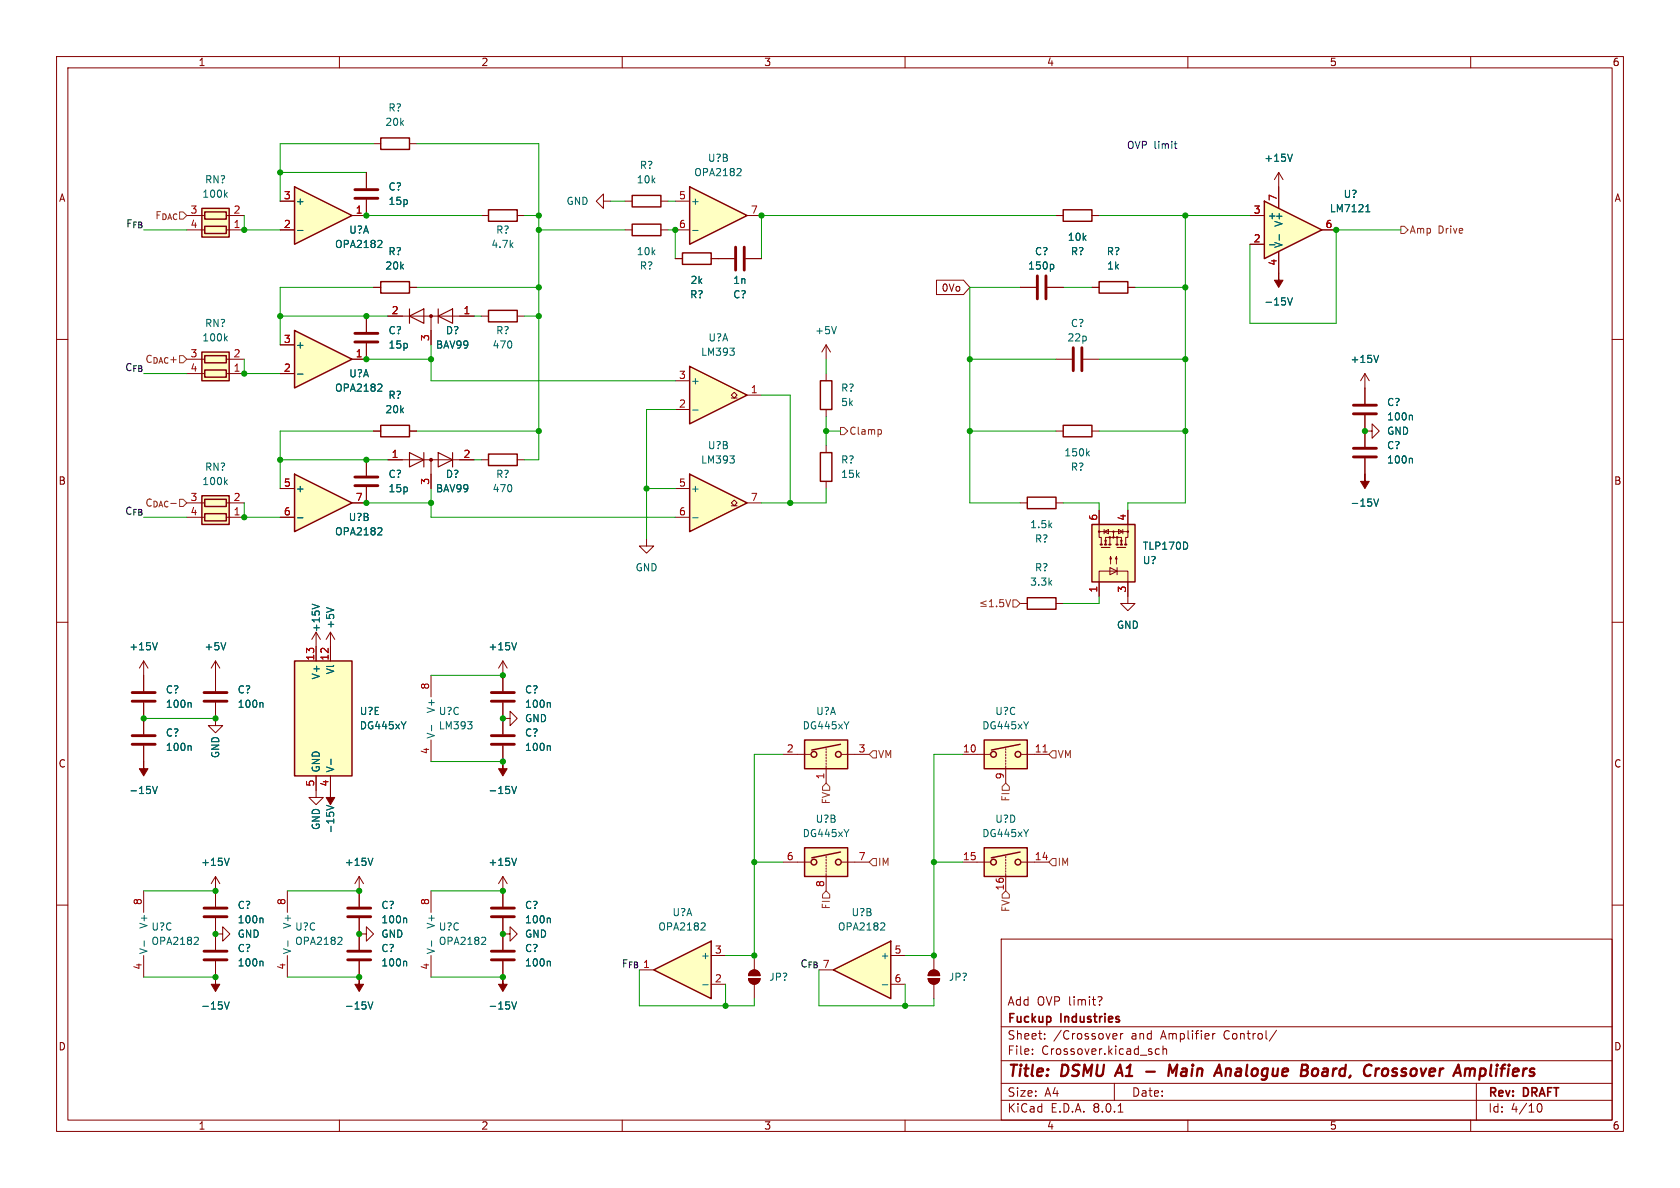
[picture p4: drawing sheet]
<svg xmlns="http://www.w3.org/2000/svg" width="297mm" height="210mm" viewBox="0 0 297 210" stroke-linecap="round" stroke-linejoin="round" font-family="sans-serif">
<g fill="none" stroke="#840000" stroke-width=".18">
<path d="M10 10h277v190h-277zM12 12h273v186h-273zM60 10v2M110 10v2M160 10v2M210 10v2M260 10v2M10 60h2M85.1 55.9h1.3M91.4 55.9h1.3M285 60h2M10 110h2"/>
<path d="M285 110h2M10 160h2M285 160h2M177 166h108v32h-108zM194.2 176.2h.4a.38 .38 0 0 1 .2 .4 .38 .38 0 0 1-.3 .3l-.1 .2M194.4 177.6v.1M60 198v2M110 198v2M160 198v2M177 194.5h108M177 191.5h108M177 187.5h108"/>
<path d="M177 181.5h108M182.5 186.3v.1M182.5 185.5v.1M184.7 183.6v.1M184.7 182.8v.1M197 182.7l.4 .1 .1 .3-.8 .1M197 191.5v3M197.4 183.6l-.4 .1M197.7 196.6h.8M198.1 182.7v1M198.5 182.7l-.3 .1-.1 .2M205 185.5l-.5-.1-.3 .3v.4l.2 .2h.6"/>
<path d="M205.6 185.5l.2-.1 .4 .1v.9M205.6 184.9v1.5M210 198v2M214.4 182.7v1M214.8 182.7l-.3 .1-.1 .2M225.7 182.1l-1.3 2M260 198v2M261 191.5v6.5M271.7 195.7l.2-.5 .2-.1a.8 .8 0 0 1 .5 .7 .8 .8 0 0 1-.5 .8l-.2-.1-.2-.5"/>
</g>
<path d="M198 188.2l-.9 2M202.6 189.4h1.6M206.5 190.2l.3-2 .5 1.4 .8-1.4-.2 2M216.8 188.9l-.2 1.3M217.4 188.9l-.6 .2M232.1 189.1a.52 .52 0 0 1 .5-.2 .52 .52 0 0 1 .4 .4v.5a.55 .55 0 0 1-.6 .4 .55 .55 0 0 1-.5-.4zM243.7 188.9h.1M245.3 189.1a.57 .57 0 0 0-.9 .2v.7a.57 .57 0 0 0 .9-.2M261.6 190.1l.6 .1M261.8 188.9l-.3 2M262.3 188.9l-.6 .1" fill="none" stroke="#840000" stroke-width=".4"/>
<path d="M86.4 54.9h5v2h-5z" fill="none" stroke="#840000" stroke-width=".25"/>
<path d="M142.2 130.8h7.7v5.1h-7.7z" fill="#ffffc2"/>
<g fill="none" stroke="#840000" stroke-width=".25">
<path d="M142.2 130.8h7.7v5.1h-7.7zM148.6 131.6l-5.1 1"/>
<circle cx="143.9" cy="133.4" r=".51"/>
<circle cx="148.2" cy="133.4" r=".51"/>
</g>
<path d="M138.4 133.4h4.9M146 132.3v.3M146 132.8v.3M146 133.4v.2M146 133.9v.2M146 134.4v.2M146 134.9v.2M146 135.4v3M148.8 133.4h4.9" fill="none" stroke="#840000" stroke-width=".18"/>
<path d="M150.1 127.6l-.5 .6" fill="none" stroke="#006464" stroke-width=".18"/>
<path d="M142.2 149.9h7.7v5h-7.7z" fill="#ffffc2"/>
<g fill="none" stroke="#840000" stroke-width=".25">
<path d="M67.3 24.4h5.1v2h-5.1zM86.4 37.1h5v2h-5zM111.8 34.5h5v2.1h-5zM111.8 39.6h5v2.1h-5zM67.3 49.8h5.1v2h-5.1zM67.3 75.2h5.1v2h-5.1zM86.4 80.3h5v2h-5zM142.2 149.9h7.7v5h-7.7zM148.6 150.6l-5.1 1"/>
<circle cx="143.9" cy="152.4" r=".51"/>
<circle cx="148.2" cy="152.4" r=".51"/>
</g>
<g fill="none" stroke="#840000" stroke-width=".18">
<path d="M64.8 30.5v2.8M64.8 35.3v2.8M66 25.4h1.3M72.4 25.4h1.3M85.1 38.1h1.3M91.4 38.1h1.3M106.7 35.6v-1.3l-1.3 1.3 1.3 1.2v-1.2h1.2M110.5 35.6h1.3M116.8 35.6h1.3M64.8 55.9v2.8M66 50.8h1.3M68.6 55.9h15.2"/>
<path d="M72.4 50.8h1.3M76.2 55.9v5.1M110.5 40.6h1.3M116.8 40.6h1.3M64.8 60.7v2.8M66 76.2h1.3M72.4 76.2h1.3M64.8 81.3v2.8M64.8 86.1v2.8M68.6 81.3h15.2M76.2 81.3v5.1M85.1 81.3h1.3"/>
<path d="M91.4 81.3h1.3M114.3 95.3v1.2h1.3l-1.3 1.3-1.3-1.3h1.3M25.4 116.8l-.8 1.3M25.4 116.8v5.4M25.4 116.8l.8 1.3M38.1 116.8l-.8 1.3M38.1 116.8v5.4M38.1 116.8l.8 1.3M25.4 124.2v2.8M38.1 124.2v4.1h1.3l-1.3 1.2-1.3-1.2h1.3M25.4 157.5v3.8M38.1 154.9v5.4"/>
<path d="M38.1 154.9l-.8 1.3M38.1 154.9l.8 1.3M50.8 157.5v3.8M138.4 152.4h4.9M146 151.4v.2M146 151.9v.2M146 152.4v.3M146 152.9v.3M146 153.4v.3M146 153.9v.3M146 154.4v3.1M148.8 152.4h4.9"/>
<path d="M25.4 168.9v3.8M38.1 165.1h1.3v-1.3l1.2 1.3-1.2 1.3v-1.3M38.1 162.3v5.6M38.1 169.9v2.8M50.8 168.9v3.8M164.1 173h2a1.02 1.02 0 0 1-1 1 1.02 1.02 0 0 1-1-1zM164.4 171.8a1.02 1.02 0 0 1 1.1-.3 1.02 1.02 0 0 1 .6 1h-2zM165.1 168.9v2.6M165.1 174v2.5"/>
</g>
<g fill="none" stroke="#006464" stroke-width=".18">
<path d="M27.8 113.6l-.4 1.3M39.9 113.6l-.4 1.3M33.6 124.2l.2 .2v.6M46.3 124.2l.2 .2v.6M40.5 151.7l-.4 1.3M150.1 146.6l-.5 .7M25.5 166.3v1M34.8 165.7l.3 .2-.1 .3-.7 .7h.8M39.7 177.1l.4 1.3 .4-1.3M46.3 162.3l.2 .2v.6M46.3 169.9l.2 .2v.7M50.9 166.3v1"/>
<path d="M60.2 165.7l.3 .2-.1 .3-.7 .7h.8"/>
</g>
<g fill="none" stroke="#840000" stroke-width=".51">
<path d="M62.7 35.1h4.1M62.7 33.5h4.1M62.7 58.9h4.1M62.7 60.5h4.1M62.7 85.9h4.1M62.7 84.3h4.1M23.4 124h4M23.4 122.4h4M36.1 124h4M36.1 122.4h4M36.1 169.7h4M36.1 168.1h4"/>
<path d="M36.1 162.1h4M36.1 160.5h4"/>
</g>
<path d="M72.4 54.6v2.6M72.4 55.9l2.5-1.3v2.6zM77.5 54.6v2.6M77.5 55.9l2.5-1.3v2.6zM72.4 80l2.5 1.3-2.5 1.3zM74.9 80v2.6M77.5 80l2.5 1.3-2.5 1.3zM80 80v2.6" fill="none" stroke="#840000" stroke-width=".2"/>
<g fill="#840000" stroke="#840000" stroke-width=".18">
<path d="M164.1 173h2a1.02 1.02 0 0 1-1 1 1.02 1.02 0 0 1-1-1z"/>
<path d="M164.4 171.8a1.02 1.02 0 0 1 1.1-.3 1.02 1.02 0 0 1 .6 1h-2z"/>
<path d="M38.1 172.7v1.3h.8l-.8 1.3-.8-1.3h.8z"/>
<circle cx="76.2" cy="81.3" r=".25"/>
<circle cx="76.2" cy="55.9" r=".25"/>
</g>
<path d="M223.5 35.6l10.2 5-10.2 5.1z" fill="#ffffc2"/>
<path d="M188 37.1h5v2h-5zM223.5 35.6l10.2 5-10.2 5.1zM145 67.3h2.1v5.1h-2.1zM188 75.2h5v2h-5zM145 80h2.1v5.1h-2.1z" fill="none" stroke="#840000" stroke-width=".25"/>
<g fill="none" stroke="#840000" stroke-width=".18">
<path d="M186.7 38.1h1.3M193 38.1h1.3M221 38.1h2.5M226.1 33v3.8M180.3 50.8h2.8M185.2 50.8h2.8M221 43.2h2.5M226.1 44.5v3.8M233.7 40.6h2.5M146 61v2.5M146 66v1.3M146 72.4v1.3"/>
<path d="M146 78.7v1.3M146 61l-.7 1.2M146 61l.8 1.2M186.7 76.2h1.3M186.7 63.5h2.8M191.5 63.5h2.8M193 76.2h1.3M146 85.1v1.3"/>
</g>
<path d="M241.5 37.4h.7M241.6 36.5l.2-.3v1.2M147.9 57.7l-.5 1.3M186.1 46.7l.2 .3v.3l-.2 .3M224.4 43.3h1M226.2 41.5v1M192.6 79.7l-.5 .5M192.2 80.1l.4 .5" fill="none" stroke="#006464" stroke-width=".18"/>
<path d="M183.4 48.8v4M184.9 48.8v4M189.7 61.5v4M191.3 61.5v4" fill="none" stroke="#840000" stroke-width=".51"/>
<path d="M121.9 83.8l10.2 5.1-10.2 5.1z" fill="#ffffc2"/>
<path d="M121.9 83.8l10.2 5.1-10.2 5.1z" fill="none" stroke="#840000" stroke-width=".25"/>
<path d="M119.4 86.4h2.5M119.4 91.4h2.5M129.3 89.4h.5l-.5-.5 .5-.5 .5 .5-.5 .5h.5M132.1 88.9h2.5" fill="none" stroke="#840000" stroke-width=".18"/>
<path d="M122.4 91.5h1M129 80.6h.8l-.4 .5M129.8 81.2v.5" fill="none" stroke="#006464" stroke-width=".18"/>
<path d="M121.9 64.8l10.2 5.1-10.2 5z" fill="#ffffc2"/>
<path d="M121.9 64.8l10.2 5.1-10.2 5z" fill="none" stroke="#840000" stroke-width=".25"/>
<path d="M119.4 72.4h2.5M119.4 67.3h2.5M129.3 70.4h.5l-.5-.5 .5-.6 .5 .6-.5 .5h.5M132.1 69.9h2.5" fill="none" stroke="#840000" stroke-width=".18"/>
<path d="M122.4 72.5h1M129 61.5h.8l-.4 .5M129.8 62.1v.6" fill="none" stroke="#006464" stroke-width=".18"/>
<path d="M121.9 33l10.2 5.1-10.2 5.1z" fill="#ffffc2"/>
<path d="M121.9 33l10.2 5.1-10.2 5.1zM120.6 44.7h5.1v2h-5.1zM194.3 49.8h5.1v2h-5.1zM181.6 87.9h5.1v2h-5.1zM181.6 105.7h5.1v2h-5.1z" fill="none" stroke="#840000" stroke-width=".25"/>
<g fill="none" stroke="#840000" stroke-width=".18">
<path d="M119.4 35.6h2.5M132.1 38.1h2.5M226.1 30.5l-.8 1.3M226.1 30.5v2.5M226.1 30.5l.7 1.3M119.4 40.6h2.5M119.4 45.7h1.2M125.7 45.7h4.1M131.8 45.7h2.8M193 50.8h1.3M199.4 50.8h1.3M241.3 76.2h1.3v-1.3l1.2 1.3-1.2 1.3v-1.3"/>
<path d="M241.3 66l-.8 1.3M241.3 66v5.4M241.3 73.4v5.6M241.3 66l.8 1.3M180.3 88.9h1.3M186.7 88.9h1.3M241.3 81v2.8M180.3 106.7h1.3M186.7 106.7h1.3M199.4 105.4v1.3h1.3l-1.3 1.3-1.3-1.3h1.3M63.5 154.9l-.8 1.3M63.5 154.9v2.6"/>
<path d="M63.5 154.9l.8 1.3"/>
</g>
<path d="M130.8 29.8l.2 .2v.3l-.8 .8h.8M228.5 27.2l-.4 1.3M122.4 40.7h1M227.6 52.6l.5 1.3 .4-1.3M243.7 62.8l-.4 1.3M249.5 73.4l.2 .2v.6M242.9 88.2l.4 1.3 .4-1.3M249.5 81l.2 .2v.7M65.9 151.7l-.4 1.3" fill="none" stroke="#006464" stroke-width=".18"/>
<path d="M130 43.7v4.1M131.6 43.7v4.1M239.3 73.2h4M239.3 71.6h4M239.3 79.2h4M239.3 80.8h4" fill="none" stroke="#840000" stroke-width=".51"/>
<g fill="#840000" stroke="#840000" stroke-width=".18">
<path d="M226.1 48.3v1.2h.7l-.7 1.3-.8-1.3h.8z"/>
<path d="M241.3 83.8v1.3h.8l-.8 1.3-.8-1.3h.8z"/>
</g>
<path d="M193 92.7h7.7v10.2h-7.7z" fill="#ffffc2"/>
<path d="M193 92.7h7.7v10.2h-7.7z" fill="none" stroke="#840000" stroke-width=".25"/>
<g fill="none" stroke="#840000" stroke-width=".18">
<path d="M194.3 90.2v4.8h.4v1.1M194.3 94h5.1M195.2 94l.8-.4v.8zM195.2 93.6v.8M195.3 95.5h.3l-.1 .5zM196.2 95h-.7v1.1M196.2 96.1v-1.1h1.3v1.1M196.3 98.4l-.1 .4h.3l-.2-.4v1.3M196.8 94v1M197.4 98.4l-.2 .4h.3l-.1-.4v1.3M197.5 95h.7v1.1M197.7 93.6l.8 .4-.8 .4z"/>
<path d="M198.1 95.5h.3l-.2 .5zM198.5 93.6v.8M199.4 90.2v4.8h-.4v1.1M194.3 105.4v-4.4h5.1v4.4M196.2 100.3l1.3 .7-1.3 .6zM197.5 100.3v1.3"/>
<circle cx="194.3" cy="94" r=".13"/>
<circle cx="196.2" cy="95" r=".13"/>
<circle cx="196.8" cy="95" r=".13"/>
<circle cx="196.8" cy="94" r=".13"/>
<circle cx="197.5" cy="95" r=".13"/>
<circle cx="199.4" cy="94" r=".13"/>
</g>
<path d="M194.7 96.8h1.5M197.5 96.8h1.5" fill="none" stroke="#840000" stroke-width=".2"/>
<path d="M194.6 96.3h.2M195.3 96.3h.3M196.1 96.3h.2M197.4 96.3h.2M198.1 96.3h.3M198.9 96.3h.2" fill="none" stroke="#840000" stroke-width=".36"/>
<path d="M209.9 96.1v.7" fill="none" stroke="#006464" stroke-width=".18"/>
<path d="M174 130.8h7.6v5.1h-7.6z" fill="#ffffc2"/>
<g fill="none" stroke="#840000" stroke-width=".25">
<path d="M174 130.8h7.6v5.1h-7.6zM180.3 131.6l-5 1"/>
<circle cx="175.6" cy="133.4" r=".51"/>
<circle cx="180" cy="133.4" r=".51"/>
</g>
<path d="M170.2 133.4h4.8M177.8 132.3v.3M177.8 132.8v.3M177.8 133.4v.2M177.8 133.9v.2M177.8 134.4v.2M177.8 134.9v.2M177.8 135.4v3M180.6 133.4h4.8" fill="none" stroke="#840000" stroke-width=".18"/>
<path d="M184.4 132.9h.7" fill="none" stroke="#a90000" stroke-width=".18"/>
<path d="M181.8 127.6l-.4 .6" fill="none" stroke="#006464" stroke-width=".18"/>
<path d="M147.3 171.5l10.2-5.1v10.1z" fill="#ffffc2"/>
<path d="M147.3 171.5l10.2-5.1v10.1z" fill="none" stroke="#840000" stroke-width=".25"/>
<path d="M132.3 173h2.1a1.02 1.02 0 0 1-1.1 1 1.02 1.02 0 0 1-1-1zM132.6 171.8a1.02 1.02 0 0 1 1.1-.3 1.02 1.02 0 0 1 .7 1h-2.1zM133.3 168.9v2.6M133.3 174v2.5M157.5 168.9h2.5M157.5 174h2.5" fill="none" stroke="#840000" stroke-width=".18"/>
<path d="M156 174.1h1M156.2 163.1l.2 .3v.3l-.8 .7h.8" fill="none" stroke="#006464" stroke-width=".18"/>
<g fill="#840000" stroke="#840000" stroke-width=".18">
<path d="M132.3 173h2.1a1.02 1.02 0 0 1-1.1 1 1.02 1.02 0 0 1-1-1z"/>
<path d="M132.6 171.8a1.02 1.02 0 0 1 1.1-.3 1.02 1.02 0 0 1 .7 1h-2.1z"/>
</g>
<path d="M174 149.9h7.6v5h-7.6z" fill="#ffffc2"/>
<g fill="none" stroke="#840000" stroke-width=".25">
<path d="M174 149.9h7.6v5h-7.6zM180.3 150.6l-5 1"/>
<circle cx="175.6" cy="152.4" r=".51"/>
<circle cx="180" cy="152.4" r=".51"/>
</g>
<path d="M63.5 157.5v2.8M170.2 152.4h4.8M177.8 151.4v.2M177.8 151.9v.2M177.8 152.4v.3M177.8 152.9v.3M177.8 153.4v.3M177.8 153.9v.3M177.8 154.4v3.1M180.6 152.4h4.8M63.5 162.3v2.8" fill="none" stroke="#840000" stroke-width=".18"/>
<path d="M181.8 146.6l-.4 .7M71.7 162.3l.2 .2v.6" fill="none" stroke="#006464" stroke-width=".18"/>
<path d="M61.5 162.1h4M61.5 160.5h4" fill="none" stroke="#840000" stroke-width=".51"/>
<path d="M35.7 62.2h4.8v5.1h-4.8z" fill="#ffffc2"/>
<path d="M35.7 62.2h4.8v5.1h-4.8zM36.2 65.4h3.8v1.3h-3.8zM36.2 62.9h3.8v1.2h-3.8z" fill="none" stroke="#840000" stroke-width=".25"/>
<path d="M33 66h3.2M33 63.5h3.2M40 66h3.2M40 63.5h3.2" fill="none" stroke="#840000" stroke-width=".18"/>
<path d="M39.8 59.8l.4 .5M40.2 59.4l-.5 .5" fill="none" stroke="#006464" stroke-width=".18"/>
<path d="M35.7 87.6h4.8v5.1h-4.8z" fill="#ffffc2"/>
<path d="M35.7 87.6h4.8v5.1h-4.8zM36.2 90.8h3.8v1.3h-3.8zM36.2 88.3h3.8v1.2h-3.8z" fill="none" stroke="#840000" stroke-width=".25"/>
<path d="M33 91.4h3.2M33 88.9h3.2M40 91.4h3.2M40 88.9h3.2" fill="none" stroke="#840000" stroke-width=".18"/>
<path d="M39.8 85.2l.4 .5M40.2 84.8l-.5 .5" fill="none" stroke="#006464" stroke-width=".18"/>
<path d="M52.1 83.8l10.1 5.1-10.1 5.1z" fill="#ffffc2"/>
<path d="M52.1 83.8l10.1 5.1-10.1 5.1z" fill="none" stroke="#840000" stroke-width=".25"/>
<path d="M49.5 86.4h2.6M49.5 91.4h2.6M62.2 88.9h2.6" fill="none" stroke="#840000" stroke-width=".18"/>
<path d="M52.6 91.5h1M67.3 93.3l.2 .2v.3l-.8 .8h.8" fill="none" stroke="#006464" stroke-width=".18"/>
<path d="M52.1 58.4l10.1 5.1-10.1 5.1z" fill="#ffffc2"/>
<path d="M52.1 58.4l10.1 5.1-10.1 5.1z" fill="none" stroke="#840000" stroke-width=".25"/>
<path d="M49.5 66h2.6M49.5 61h2.6M62.2 63.5h2.6" fill="none" stroke="#840000" stroke-width=".18"/>
<path d="M52.6 66.1h1M67.3 67.9l.2 .2v.3l-.8 .8h.8" fill="none" stroke="#006464" stroke-width=".18"/>
<path d="M115.6 171.5l10.1-5.1v10.1z" fill="#ffffc2"/>
<path d="M115.6 171.5l10.1-5.1v10.1z" fill="none" stroke="#840000" stroke-width=".25"/>
<g fill="none" stroke="#840000" stroke-width=".18">
<path d="M76.2 119.4v3.8M88.9 119.4v2.8M76.2 130.8v3.8M88.9 127h1.3v-1.3l1.2 1.3-1.2 1.3v-1.3M88.9 124.2v5.6M88.9 131.8v2.8M88.9 154.9v5.4M88.9 154.9l-.8 1.3M88.9 154.9l.8 1.3M88.9 165.1h1.3v-1.3l1.2 1.3-1.2 1.3v-1.3M88.9 162.3v5.6M88.9 169.9v2.8"/>
<path d="M125.7 174h2.6M125.7 168.9h2.6"/>
</g>
<path d="M76.3 128.2v1M82.7 127.6h.7l-.4 .5M83.4 128.2v.5M90.5 139l.4 1.3 .4-1.3M97.1 124.2l.2 .2v.6M97.1 131.8l.2 .2v.7M91.3 151.7l-.4 1.3M90.5 177.1l.4 1.3 .4-1.3M97.1 169.9l.2 .2v.7M97.1 162.3l.2 .2v.6M124.2 174.1h1M124.4 163.1l.3 .3-.1 .3-.7 .7h.8" fill="none" stroke="#006464" stroke-width=".18"/>
<path d="M86.9 124h4M86.9 122.4h4M86.9 131.6h4M86.9 130h4M86.9 169.7h4M86.9 168.1h4M86.9 162.1h4M86.9 160.5h4" fill="none" stroke="#840000" stroke-width=".51"/>
<g fill="#840000" stroke="#840000" stroke-width=".18">
<path d="M88.9 172.7v1.3h.8l-.8 1.3-.8-1.3h.8z"/>
<path d="M88.9 134.6v1.3h.8l-.8 1.3-.8-1.3h.8z"/>
</g>
<path d="M35.7 36.8h4.8v5.1h-4.8z" fill="#ffffc2"/>
<path d="M35.7 36.8h4.8v5.1h-4.8zM36.2 37.5h3.8v1.2h-3.8zM36.2 40h3.8v1.3h-3.8z" fill="none" stroke="#840000" stroke-width=".25"/>
<path d="M33 38.1h3.2M40 38.1h3.2M33 40.6h3.2M40 40.6h3.2M88.9 116.8l-.8 1.3M88.9 116.8v2.6M88.9 116.8l.8 1.3M25.4 127v2.8M25.4 131.8v2.8M55.9 139.7v1.3h1.2l-1.2 1.2-1.3-1.2h1.3M63.5 165.1h1.3v-1.3l1.2 1.3-1.2 1.3v-1.3" fill="none" stroke="#840000" stroke-width=".18"/>
<path d="M39.8 34.4l.4 .5M40.2 34l-.5 .5M91.3 113.6l-.4 1.3M27 139l.4 1.3 .4-1.3M33.6 131.8l.2 .2v.7" fill="none" stroke="#006464" stroke-width=".18"/>
<path d="M23.4 131.6h4M23.4 130h4" fill="none" stroke="#840000" stroke-width=".51"/>
<path d="M25.4 134.6v1.3h.8l-.8 1.3-.8-1.3h.8z" fill="#840000" stroke="#840000" stroke-width=".18"/>
<path d="M52.1 116.8h10.1v20.4h-10.1z" fill="#ffffc2"/>
<path d="M52.1 116.8h10.1v20.4h-10.1z" fill="none" stroke="#840000" stroke-width=".25"/>
<path d="M55.9 111.8v5M55.9 111.8l-.8 1.2M55.9 111.8l.7 1.2M58.4 111.8v5M58.4 111.8l-.7 1.2M58.4 111.8l.8 1.2M55.9 137.2v2.5M58.4 137.2v2.5M76.2 157.5v3.8M63.5 165.1v2.8M63.5 169.9v2.8M76.2 168.9v3.8" fill="none" stroke="#840000" stroke-width=".18"/>
<path d="M55.2 106.8l1.3 .4M57.7 107.4l1.3 .4M58.5 134.2v1M71.8 127.6l-.4 .6M57.7 142.4l1.3 .4-1.3 .4M65.1 177.1l.4 1.3 .4-1.3M71.7 169.9l.2 .2v.7M76.3 166.3v1M85.6 165.7l.3 .2-.1 .3-.7 .7h.8" fill="none" stroke="#006464" stroke-width=".18"/>
<path d="M61.5 169.7h4M61.5 168.1h4" fill="none" stroke="#840000" stroke-width=".51"/>
<g fill="#840000" stroke="#840000" stroke-width=".18">
<path d="M58.4 139.7v1.3h.8l-.8 1.2-.7-1.2h.7z"/>
<path d="M63.5 172.7v1.3h.8l-.8 1.3-.8-1.3h.8z"/>
</g>
<path d="M52.1 33l10.1 5.1-10.1 5.1z" fill="#ffffc2"/>
<path d="M52.1 33l10.1 5.1-10.1 5.1z" fill="none" stroke="#840000" stroke-width=".25"/>
<g fill="none" stroke="#840000" stroke-width=".18">
<path d="M49.5 35.6h2.6M64.8 35.3v2.8h-2.6M64.8 30.5v2.8M186.7 38.1h1.3M193 38.1h1.3M221 38.1h2.5M226.1 33v3.8M49.5 40.6h2.6M64.8 55.9v2.8M66 50.8h1.3M68.6 55.9h2.5M72.4 50.8h1.3"/>
<path d="M76.2 58.4v2.6M81.3 55.9h2.5M119.4 45.7h1.2M125.7 45.7h4.1M131.8 45.7h2.8M165.6 49.5h4.7l1.1 1.3-1.1 1.3h-4.7zM180.3 50.8h2.8M185.2 50.8h2.8M193 50.8h1.3M199.4 50.8h1.3M221 43.2h2.5M226.1 44.5v3.8"/>
<path d="M233.7 40.6h2.5M49.5 66h2.6M49.5 61h2.6M64.8 60.7v2.8h-2.6M66 76.2h1.3M72.4 76.2h1.3M241.3 68.6v2.8M241.3 73.4v5.6M49.5 86.4h2.6M49.5 91.4h2.6M64.8 86.1v2.8h-2.6M64.8 81.3v2.8"/>
<path d="M68.6 81.3h2.5M76.2 83.8v2.6M81.3 81.3h2.5M194.3 90.2v2.5M199.4 90.2v2.5M241.3 81v2.8M25.4 119.4v2.8M38.1 119.4v2.8M55.9 114.3v2.5M58.4 114.3v2.5M88.9 119.4v2.8M194.3 102.9v2.5"/>
<path d="M199.4 102.9v2.5M25.4 124.2v5.6M25.4 131.8v2.8M38.1 124.2v2.8M55.9 137.2v2.5M58.4 137.2v2.5M88.9 124.2v5.6M88.9 131.8v2.8M38.1 157.5v2.8M63.5 157.5v2.8M88.9 157.5v2.8M38.1 162.3v5.6"/>
<path d="M38.1 169.9v2.8M63.5 162.3v5.6M63.5 169.9v2.8M88.9 162.3v5.6M88.9 169.9v2.8"/>
</g>
<g fill="none" stroke="#006464" stroke-width=".18">
<path d="M228.5 27.2l-.4 1.3M241.5 37.4h.7M241.6 36.5l.2-.3v1.2M52.6 40.7h1M67.3 42.5l.2 .2v.3l-.8 .8h.8M186.1 46.7l.2 .3v.3l-.2 .3M224.4 43.3h1M226.2 41.5v1M227.6 52.6l.5 1.3 .4-1.3M52.6 66.1h1M67.3 67.9l.2 .2v.3l-.8 .8h.8M243.7 62.8l-.4 1.3"/>
<path d="M249.5 73.4l.2 .2v.6M52.6 91.5h1M67.3 93.3l.2 .2v.3l-.8 .8h.8M209.9 96.1v.7M242.9 88.2l.4 1.3 .4-1.3M249.5 81l.2 .2v.7M27.8 113.6l-.4 1.3M39.9 113.6l-.4 1.3M55.2 106.8l1.3 .4M57.7 107.4l1.3 .4M91.3 113.6l-.4 1.3M27 139l.4 1.3 .4-1.3"/>
<path d="M33.6 131.8l.2 .2v.7M33.6 124.2l.2 .2v.6M46.3 124.2l.2 .2v.6M58.5 134.2v1M71.8 127.6l-.4 .6M90.5 139l.4 1.3 .4-1.3M97.1 131.8l.2 .2v.7M97.1 124.2l.2 .2v.6M40.5 151.7l-.4 1.3M57.7 142.4l1.3 .4-1.3 .4M65.9 151.7l-.4 1.3M91.3 151.7l-.4 1.3"/>
<path d="M39.7 177.1l.4 1.3 .4-1.3M46.3 162.3l.2 .2v.6M46.3 169.9l.2 .2v.7M65.1 177.1l.4 1.3 .4-1.3M71.7 162.3l.2 .2v.6M71.7 169.9l.2 .2v.7M90.5 177.1l.4 1.3 .4-1.3M97.1 162.3l.2 .2v.6M97.1 169.9l.2 .2v.7"/>
</g>
<g fill="none" stroke="#725600" stroke-width=".18">
<path d="M247.6 40h.7l.6 .6-.6 .7h-.7zM148.6 75.6h.6l.7 .6-.7 .6h-.6zM155.6 75.9l.2 .3v.3l-.2 .3M173.4 107.2h1M174.4 106.2l-1 .4 1 .4M174.9 107.3h.7M174.9 106.4l.4-.4v1.3M176.2 107.1v.2M177.4 106h-.6l-.1 .6 .2-.1h.4l.1 .2v.4l-.2 .2-.5-.2M177.8 106l.4 1.3 .5-1.3M179.1 106h.6l.6 .7-.6 .6h-.6zM146 138.4l.7 .7v.6h-1.3v-.6z"/>
<path d="M154.3 132.7h.6v1.3h-.6l-.6-.6zM177.8 138.4l.6 .7v.6h-1.2v-.6zM186.1 132.7h.6v1.3h-.6l-.7-.6zM146 157.5l.7 .6v.7h-1.3v-.7zM154.3 151.8h.6v1.2h-.6l-.6-.6zM177.8 157.5l.6 .6v.7h-1.2v-.7zM186.1 151.8h.6v1.2h-.6l-.7-.6z"/>
</g>
<path d="M207.6 25.4h.5M207.8 25v1.1l.3 .2" fill="none" stroke="#0000c2" stroke-width=".18"/>
<g fill="none" stroke="#009600" stroke-width=".18">
<path d="M43.2 38.1v2.5h6.3M49.5 30.5h15.3M64.8 38.1h20.3M66 25.4h-16.5v10.2M73.7 25.4h21.5v55.9h-2.5M92.7 38.1h2.5M107.9 35.6h2.6M118.1 35.6h1.3M186.7 38.1h-52.1v7.6M194.3 38.1h26.7M209.5 38.1v50.8h-10.1v1.3M25.4 40.6h7.6"/>
<path d="M49.5 55.9h19.1M66 50.8h-16.5v10.2M73.7 50.8h21.5M83.8 55.9h1.3M92.7 55.9h2.5M95.2 40.6h15.3M118.1 40.6h1.3v5.1M180.3 50.8h-8.9v38.1h8.9M188 50.8h5M200.7 50.8h8.8M247.6 40.6h-11.4v16.6h-15.2v-14M25.4 66h7.6"/>
<path d="M43.2 63.5v2.5h6.3M64.8 63.5h11.4M66 76.2h-16.5v10.2M73.7 76.2h21.5M76.2 61v6.3h43.2M119.4 72.4h-5.1v22.9M134.6 69.9h5.1v19M146 63.5v2.5M146 73.7v5M146 76.2h2.6M171.4 63.5h15.3M171.4 76.2h15.3"/>
<path d="M194.3 63.5h15.2M194.3 76.2h15.2M25.4 91.4h7.6M43.2 88.9v2.5h6.3M49.5 81.3h19.1M64.8 88.9h11.4M76.2 86.4v5h43.2M83.8 81.3h1.3M114.3 86.4h5.1M146 86.4v2.5h-11.4M188 88.9h6.3v1.3M76.2 119.4h12.7"/>
<path d="M194.3 105.4v1.3h-6.3M25.4 127h12.7M76.2 134.6h12.7M138.4 133.4h-5.1v35.5h-5M170.2 133.4h-5.1v35.5h-5.1M25.4 157.5h12.7M50.8 157.5h12.7M76.2 157.5h12.7M133.3 152.4h5.1M165.1 152.4h5.1M25.4 172.7h12.7M50.8 172.7h12.7"/>
<path d="M76.2 172.7h12.7M113 171.5v6.3h20.3v-1.3M128.3 174v3.8M144.8 171.5v6.3h20.3v-1.3M160 174v3.8"/>
</g>
<g fill="#009600" stroke="#009600" stroke-width=".18">
<circle cx="63.5" cy="172.7" r=".46"/>
<circle cx="63.5" cy="165.1" r=".46"/>
<circle cx="63.5" cy="157.5" r=".46"/>
<circle cx="88.9" cy="157.5" r=".46"/>
<circle cx="88.9" cy="127" r=".46"/>
<circle cx="88.9" cy="134.6" r=".46"/>
<circle cx="88.9" cy="172.7" r=".46"/>
<circle cx="88.9" cy="165.1" r=".46"/>
<circle cx="49.5" cy="81.3" r=".46"/>
<circle cx="43.2" cy="66" r=".46"/>
<circle cx="43.2" cy="91.4" r=".46"/>
<circle cx="43.2" cy="40.6" r=".46"/>
<circle cx="88.9" cy="119.4" r=".46"/>
<circle cx="25.4" cy="127" r=".46"/>
<circle cx="38.1" cy="165.1" r=".46"/>
<circle cx="38.1" cy="172.7" r=".46"/>
<circle cx="38.1" cy="157.5" r=".46"/>
<circle cx="38.1" cy="127" r=".46"/>
<circle cx="95.2" cy="76.2" r=".46"/>
<circle cx="64.8" cy="55.9" r=".46"/>
<circle cx="64.8" cy="63.5" r=".46"/>
<circle cx="76.2" cy="63.5" r=".46"/>
<circle cx="64.8" cy="81.3" r=".46"/>
<circle cx="76.2" cy="88.9" r=".46"/>
<circle cx="64.8" cy="88.9" r=".46"/>
<circle cx="114.3" cy="86.4" r=".46"/>
<circle cx="95.2" cy="55.9" r=".46"/>
<circle cx="64.8" cy="38.1" r=".46"/>
<circle cx="49.5" cy="30.5" r=".46"/>
<circle cx="95.2" cy="50.8" r=".46"/>
<circle cx="95.2" cy="40.6" r=".46"/>
<circle cx="95.2" cy="38.1" r=".46"/>
<circle cx="119.4" cy="40.6" r=".46"/>
<circle cx="49.5" cy="55.9" r=".46"/>
<circle cx="160" cy="177.8" r=".46"/>
<circle cx="165.1" cy="168.9" r=".46"/>
<circle cx="133.3" cy="168.9" r=".46"/>
<circle cx="133.3" cy="152.4" r=".46"/>
<circle cx="128.3" cy="177.8" r=".46"/>
<circle cx="165.1" cy="152.4" r=".46"/>
<circle cx="209.5" cy="76.2" r=".46"/>
<circle cx="209.5" cy="50.8" r=".46"/>
<circle cx="209.5" cy="63.5" r=".46"/>
<circle cx="241.3" cy="76.2" r=".46"/>
<circle cx="209.5" cy="38.1" r=".46"/>
<circle cx="236.2" cy="40.6" r=".46"/>
<circle cx="139.7" cy="88.9" r=".46"/>
<circle cx="171.4" cy="63.5" r=".46"/>
<circle cx="171.4" cy="76.2" r=".46"/>
<circle cx="134.6" cy="38.1" r=".46"/>
<circle cx="146" cy="76.2" r=".46"/>
</g>
<g font-size="2.8" fill="#840000">
<text x="178" y="190.9">Title:</text>
<text x="187.7" y="190.9">DSMU</text>
<text x="198.3" y="190.9">A1</text>
<text x="209" y="190.9">Main</text>
<text x="218.2" y="190.9">Analogue</text>
<text x="234" y="190.9">Board,</text>
<text x="246" y="190.9">Crossover</text>
<text x="262.9" y="190.9">Amplifiers</text>
</g>
<g font-size="2.1" fill="#840000">
<text x="178" y="178">Add</text>
<text x="183.3" y="178">OVP limit?</text>
<text x="178" y="184">Sheet:</text>
<text x="178" y="181.2">Fuckup</text>
<text x="186.2" y="184">/Crossover</text>
<text x="187.6" y="181.2">Industries</text>
<text x="200" y="184">and</text>
<text x="205.4" y="184">Amplifier</text>
<text x="216.6" y="184">Control/</text>
<text x="178" y="186.7">File:</text>
<text x="184.1" y="186.7">Crossover.kicad_sch</text>
<text x="178" y="196.9">KiCad</text>
<text x="178" y="194.1">Size:</text>
<text x="184.7" y="194.1">A4</text>
<text x="185.7" y="196.9">E.D.A.</text>
<text x="193.3" y="196.9">8.0.1</text>
<text x="200" y="194.1">Date:</text>
<text x="263" y="194.3">Rev:</text>
<text x="263" y="196.9">Id:</text>
<text x="267.1" y="196.9">4/10</text>
<text x="269.4" y="194.3">DRAFT</text>
</g>
<g font-size="1.8" fill="#840000">
<text x="35" y="11.9">1</text>
<text x="85" y="11.9">2</text>
<text x="135" y="11.9">3</text>
<text x="185" y="11.9">4</text>
<text x="235" y="11.9">5</text>
<text x="285" y="11.9">6</text>
<text x="10.3" y="35.9">A</text>
<text x="285.3" y="35.9">A</text>
<text x="166.4" y="51.8">0Vo</text>
<text x="10.3" y="85.9">B</text>
<text x="285.3" y="85.9">B</text>
<text x="10.3" y="135.9">C</text>
<text x="285.3" y="135.9">C</text>
<text x="10.3" y="185.9">D</text>
<text x="285.3" y="185.9">D</text>
<text x="35" y="199.9">1</text>
<text x="85" y="199.9">2</text>
<text x="135" y="199.9">3</text>
<text x="185" y="199.9">4</text>
<text x="235" y="199.9">5</text>
<text x="285" y="199.9">6</text>
</g>
<g font-size="1.8" fill="#006464">
<text x="68" y="22.5">20k</text>
<text x="68.6" y="19.9">R?</text>
<text x="125.1" y="28.8">U?B</text>
<text x="223.4" y="28.8">+15V</text>
<text x="35.7" y="35.2">100k</text>
<text x="36.2" y="32.6">RN?</text>
<text x="68.6" y="33.9">C?</text>
<text x="112.5" y="32.6">10k</text>
<text x="113" y="30.1">R?</text>
<text x="122.6" y="31.3">OPA2182</text>
<text x="237.4" y="35.2">U?</text>
<text x="52.2" y="36.4">+</text>
<text x="61.6" y="41.5">U?A</text>
<text x="68.6" y="36.4">15p</text>
<text x="87.6" y="41.5">R?</text>
<text x="100.1" y="36.4">GND</text>
<text x="122" y="36.4">+</text>
<text x="224" y="39">+</text>
<text x="226.9" y="40.2" transform="rotate(-90 226.9 40.2)">V+</text>
<text x="235" y="37.7">LM7121</text>
<text x="59.1" y="44">OPA2182</text>
<text x="68" y="47.9">20k</text>
<text x="68.6" y="45.3">R?</text>
<text x="86.8" y="44">4.7k</text>
<text x="112.5" y="45.3">10k</text>
<text x="113" y="47.9">R?</text>
<text x="181.7" y="47.9">150p</text>
<text x="182.9" y="45.3">C?</text>
<text x="188.7" y="42.8">10k</text>
<text x="189.2" y="45.3">R?</text>
<text x="195.6" y="45.3">R?</text>
<text x="195.6" y="47.9">1k</text>
<text x="226.9" y="43.9" transform="rotate(-90 226.9 43.9)">V-</text>
<text x="121.9" y="52.9">R?</text>
<text x="122" y="50.4">2k</text>
<text x="129.5" y="52.9">C?</text>
<text x="129.5" y="50.4">1n</text>
<text x="36.2" y="58">RN?</text>
<text x="68.6" y="59.3">C?</text>
<text x="78.7" y="59.3">D?</text>
<text x="87.6" y="59.3">R?</text>
<text x="144" y="59.3">+5V</text>
<text x="189.2" y="58">C?</text>
<text x="223.4" y="54.2">-15V</text>
<text x="35.7" y="60.6">100k</text>
<text x="52.2" y="61.8">+</text>
<text x="68.6" y="61.8">15p</text>
<text x="77" y="61.8">BAV99</text>
<text x="87" y="61.8">470</text>
<text x="123.8" y="63.1">LM393</text>
<text x="125.1" y="60.6">U?A</text>
<text x="188.6" y="60.6">22p</text>
<text x="238.7" y="64.4">+15V</text>
<text x="59.1" y="69.4">OPA2182</text>
<text x="61.6" y="66.9">U?A</text>
<text x="68.6" y="70.7">R?</text>
<text x="122" y="68.2">+</text>
<text x="148.6" y="69.4">R?</text>
<text x="148.6" y="72">5k</text>
<text x="245.1" y="72">C?</text>
<text x="68" y="73.3">20k</text>
<text x="245.1" y="74.5">100n</text>
<text x="245.1" y="77.1">GND</text>
<text x="36.2" y="83.4">RN?</text>
<text x="123.8" y="82.1">LM393</text>
<text x="125.1" y="79.6">U?B</text>
<text x="148.6" y="82.1">R?</text>
<text x="188.1" y="80.9">150k</text>
<text x="189.2" y="83.4">R?</text>
<text x="245.1" y="82.1">100n</text>
<text x="245.1" y="79.6">C?</text>
<text x="35.7" y="86">100k</text>
<text x="52.2" y="87.2">+</text>
<text x="68.6" y="84.7">C?</text>
<text x="68.6" y="87.2">15p</text>
<text x="77" y="87.2">BAV99</text>
<text x="78.7" y="84.7">D?</text>
<text x="87" y="87.2">470</text>
<text x="87.6" y="84.7">R?</text>
<text x="122" y="87.2">+</text>
<text x="148.6" y="84.7">15k</text>
<text x="238.7" y="89.8">-15V</text>
<text x="59.1" y="94.8">OPA2182</text>
<text x="61.6" y="92.3">U?B</text>
<text x="182" y="93.6">1.5k</text>
<text x="112.3" y="101.2">GND</text>
<text x="182.9" y="101.2">R?</text>
<text x="182.9" y="96.1">R?</text>
<text x="201.9" y="99.9">U?</text>
<text x="201.9" y="97.4">TLP170D</text>
<text x="182" y="103.7">3.3k</text>
<text x="56.7" y="111.9" transform="rotate(-90 56.7 111.9)">+15V</text>
<text x="59.3" y="111.3" transform="rotate(-90 59.3 111.3)">+5V</text>
<text x="197.4" y="111.4">GND</text>
<text x="22.8" y="115.2">+15V</text>
<text x="36.1" y="115.2">+5V</text>
<text x="59.3" y="119.3" transform="rotate(-90 59.3 119.3)">Vl</text>
<text x="86.3" y="115.2">+15V</text>
<text x="29.2" y="125.3">100n</text>
<text x="29.2" y="122.8">C?</text>
<text x="41.9" y="125.3">100n</text>
<text x="41.9" y="122.8">C?</text>
<text x="56.7" y="120.2" transform="rotate(-90 56.7 120.2)">V+</text>
<text x="92.7" y="125.3">100n</text>
<text x="92.7" y="122.8">C?</text>
<text x="29.2" y="130.4">C?</text>
<text x="63.5" y="126.6">U?E</text>
<text x="63.5" y="129.1">DG445xY</text>
<text x="77.1" y="130.7" transform="rotate(-90 77.1 130.7)">V-</text>
<text x="77.1" y="126.2" transform="rotate(-90 77.1 126.2)">V+</text>
<text x="77.5" y="126.6">U?C</text>
<text x="77.5" y="129.1">LM393</text>
<text x="92.7" y="127.9">GND</text>
<text x="92.7" y="130.4">C?</text>
<text x="141.8" y="129.1">DG445xY</text>
<text x="144.2" y="126.6">U?A</text>
<text x="173.6" y="129.1">DG445xY</text>
<text x="175.9" y="126.6">U?C</text>
<text x="29.2" y="132.9">100n</text>
<text x="39" y="134.1" transform="rotate(-90 39 134.1)">GND</text>
<text x="56.7" y="136.7" transform="rotate(-90 56.7 136.7)">GND</text>
<text x="59.3" y="136.7" transform="rotate(-90 59.3 136.7)">V-</text>
<text x="92.7" y="132.9">100n</text>
<text x="22.8" y="140.6">-15V</text>
<text x="86.3" y="140.6">-15V</text>
<text x="56.7" y="146.8" transform="rotate(-90 56.7 146.8)">GND</text>
<text x="59.3" y="147.4" transform="rotate(-90 59.3 147.4)">-15V</text>
<text x="141.8" y="148.2">DG445xY</text>
<text x="144.1" y="145.6">U?B</text>
<text x="173.6" y="148.2">DG445xY</text>
<text x="175.9" y="145.6">U?D</text>
<text x="35.5" y="153.3">+15V</text>
<text x="60.9" y="153.3">+15V</text>
<text x="86.3" y="153.3">+15V</text>
<text x="41.9" y="160.9">C?</text>
<text x="67.3" y="160.9">C?</text>
<text x="92.7" y="160.9">C?</text>
<text x="26.3" y="164.3" transform="rotate(-90 26.3 164.3)">V+</text>
<text x="26.7" y="164.7">U?C</text>
<text x="26.7" y="167.2">OPA2182</text>
<text x="41.9" y="166">GND</text>
<text x="41.9" y="163.4">100n</text>
<text x="51.7" y="164.3" transform="rotate(-90 51.7 164.3)">V+</text>
<text x="52.1" y="164.7">U?C</text>
<text x="52.1" y="167.2">OPA2182</text>
<text x="67.3" y="163.4">100n</text>
<text x="67.3" y="166">GND</text>
<text x="77.1" y="164.3" transform="rotate(-90 77.1 164.3)">V+</text>
<text x="77.5" y="164.7">U?C</text>
<text x="77.5" y="167.2">OPA2182</text>
<text x="92.7" y="166">GND</text>
<text x="92.7" y="163.4">100n</text>
<text x="116.3" y="164.7">OPA2182</text>
<text x="118.8" y="162.2">U?A</text>
<text x="148" y="164.7">OPA2182</text>
<text x="150.5" y="162.2">U?B</text>
<text x="26.3" y="168.8" transform="rotate(-90 26.3 168.8)">V-</text>
<text x="41.9" y="171">100n</text>
<text x="41.9" y="168.5">C?</text>
<text x="51.7" y="168.8" transform="rotate(-90 51.7 168.8)">V-</text>
<text x="67.3" y="171">100n</text>
<text x="67.3" y="168.5">C?</text>
<text x="77.1" y="168.8" transform="rotate(-90 77.1 168.8)">V-</text>
<text x="92.7" y="171">100n</text>
<text x="92.7" y="168.5">C?</text>
<text x="123.8" y="169.8">+</text>
<text x="135.9" y="173.6">JP?</text>
<text x="155.6" y="169.8">+</text>
<text x="167.6" y="173.6">JP?</text>
<text x="35.5" y="178.7">-15V</text>
<text x="60.9" y="178.7">-15V</text>
<text x="86.3" y="178.7">-15V</text>
</g>
<text font-size="1.8" fill="#0000c2" x="199.1" y="26.4">OVP limit</text>
<g font-size="1.8" fill="#a90000">
<text x="50.1" y="35.3">3</text>
<text x="119.9" y="35.3">5</text>
<text x="225.8" y="35.6" transform="rotate(-90 225.8 35.6)">7</text>
<text x="33.6" y="37.8">3</text>
<text x="33.6" y="40.4">4</text>
<text x="41.2" y="40.4">1</text>
<text x="41.2" y="37.8">2</text>
<text x="50.1" y="40.4">2</text>
<text x="62.8" y="37.8">1</text>
<text x="119.9" y="40.4">6</text>
<text x="132.6" y="37.8">7</text>
<text x="221.5" y="37.8">3</text>
<text x="234.2" y="40.4">6</text>
<text x="221.5" y="42.9">2</text>
<text x="225.8" y="47.1" transform="rotate(-90 225.8 47.1)">4</text>
<text x="69.1" y="55.6">2</text>
<text x="81.8" y="55.6">1</text>
<text x="33.6" y="63.2">3</text>
<text x="33.6" y="65.8">4</text>
<text x="41.2" y="65.8">1</text>
<text x="41.2" y="63.2">2</text>
<text x="50.1" y="65.8">2</text>
<text x="50.1" y="60.7">3</text>
<text x="62.8" y="63.2">1</text>
<text x="75.9" y="60.4" transform="rotate(-90 75.9 60.4)">3</text>
<text x="119.9" y="67.1">3</text>
<text x="132.6" y="69.6">1</text>
<text x="119.9" y="72.1">2</text>
<text x="69.1" y="81">1</text>
<text x="81.8" y="81">2</text>
<text x="33.6" y="88.6">3</text>
<text x="41.2" y="88.6">2</text>
<text x="50.1" y="86.1">5</text>
<text x="62.8" y="88.6">7</text>
<text x="75.9" y="85.8" transform="rotate(-90 75.9 85.8)">3</text>
<text x="119.9" y="86.1">5</text>
<text x="132.6" y="88.6">7</text>
<text x="33.6" y="91.2">4</text>
<text x="41.2" y="91.2">1</text>
<text x="50.1" y="91.2">6</text>
<text x="119.9" y="91.2">6</text>
<text x="194.1" y="92.1" transform="rotate(-90 194.1 92.1)">6</text>
<text x="199.1" y="92.1" transform="rotate(-90 199.1 92.1)">4</text>
<text x="194.1" y="104.8" transform="rotate(-90 194.1 104.8)">1</text>
<text x="199.1" y="104.8" transform="rotate(-90 199.1 104.8)">3</text>
<text x="55.6" y="116.9" transform="rotate(-90 55.6 116.9)">13</text>
<text x="58.2" y="116.9" transform="rotate(-90 58.2 116.9)">12</text>
<text x="75.9" y="122" transform="rotate(-90 75.9 122)">8</text>
<text x="75.9" y="133.4" transform="rotate(-90 75.9 133.4)">4</text>
<text x="139" y="133.1">2</text>
<text x="145.8" y="137.9" transform="rotate(-90 145.8 137.9)">1</text>
<text x="151.7" y="133.1">3</text>
<text x="170.1" y="133.1">10</text>
<text x="177.5" y="137.9" transform="rotate(-90 177.5 137.9)">9</text>
<text x="182.8" y="133.1">11</text>
<text x="55.6" y="139.1" transform="rotate(-90 55.6 139.1)">5</text>
<text x="58.2" y="139.1" transform="rotate(-90 58.2 139.1)">4</text>
<text x="139" y="152.1">6</text>
<text x="151.7" y="152.1">7</text>
<text x="170.1" y="152.1">15</text>
<text x="182.8" y="152.1">14</text>
<text x="25.1" y="160.1" transform="rotate(-90 25.1 160.1)">8</text>
<text x="50.5" y="160.1" transform="rotate(-90 50.5 160.1)">8</text>
<text x="75.9" y="160.1" transform="rotate(-90 75.9 160.1)">8</text>
<text x="145.8" y="156.9" transform="rotate(-90 145.8 156.9)">8</text>
<text x="177.5" y="157.5" transform="rotate(-90 177.5 157.5)">16</text>
<text x="25.1" y="171.5" transform="rotate(-90 25.1 171.5)">4</text>
<text x="50.5" y="171.5" transform="rotate(-90 50.5 171.5)">4</text>
<text x="75.9" y="171.5" transform="rotate(-90 75.9 171.5)">4</text>
<text x="113.6" y="171.2">1</text>
<text x="126.3" y="173.7">2</text>
<text x="126.3" y="168.7">3</text>
<text x="145.3" y="171.2">7</text>
<text x="158" y="168.7">5</text>
<text x="158" y="173.7">6</text>
</g>
<g font-size="1.8" fill="#0f0f0f">
<text x="22.2" y="40.3">F_{FB}</text>
<text x="22" y="65.7">C_{FB}</text>
<text x="22" y="91.1">C_{FB}</text>
<text x="109.8" y="171.1">F_{FB}</text>
<text x="141.4" y="171.1">C_{FB}</text>
</g>
<g font-size="1.8" fill="#725600">
<text x="27.3" y="39">F_{DAC}</text>
<text x="249.1" y="41.5">Amp</text>
<text x="254.2" y="41.5">Drive</text>
<text x="25.6" y="64.4">C_{DAC}+</text>
<text x="150.1" y="77.1">Clamp</text>
<text x="25.6" y="89.8">C_{DAC}-</text>
<text x="155.1" y="134.2">VM</text>
<text x="186.9" y="134.2">VM</text>
<text x="146.9" y="142.3" transform="rotate(-90 146.9 142.3)">FV</text>
<text x="178.7" y="141.8" transform="rotate(-90 178.7 141.8)">FI</text>
<text x="155.1" y="153.3">IM</text>
<text x="186.9" y="153.3">IM</text>
<text x="146.9" y="160.8" transform="rotate(-90 146.9 160.8)">FI</text>
<text x="178.7" y="161.3" transform="rotate(-90 178.7 161.3)">FV</text>
</g>
</svg>
